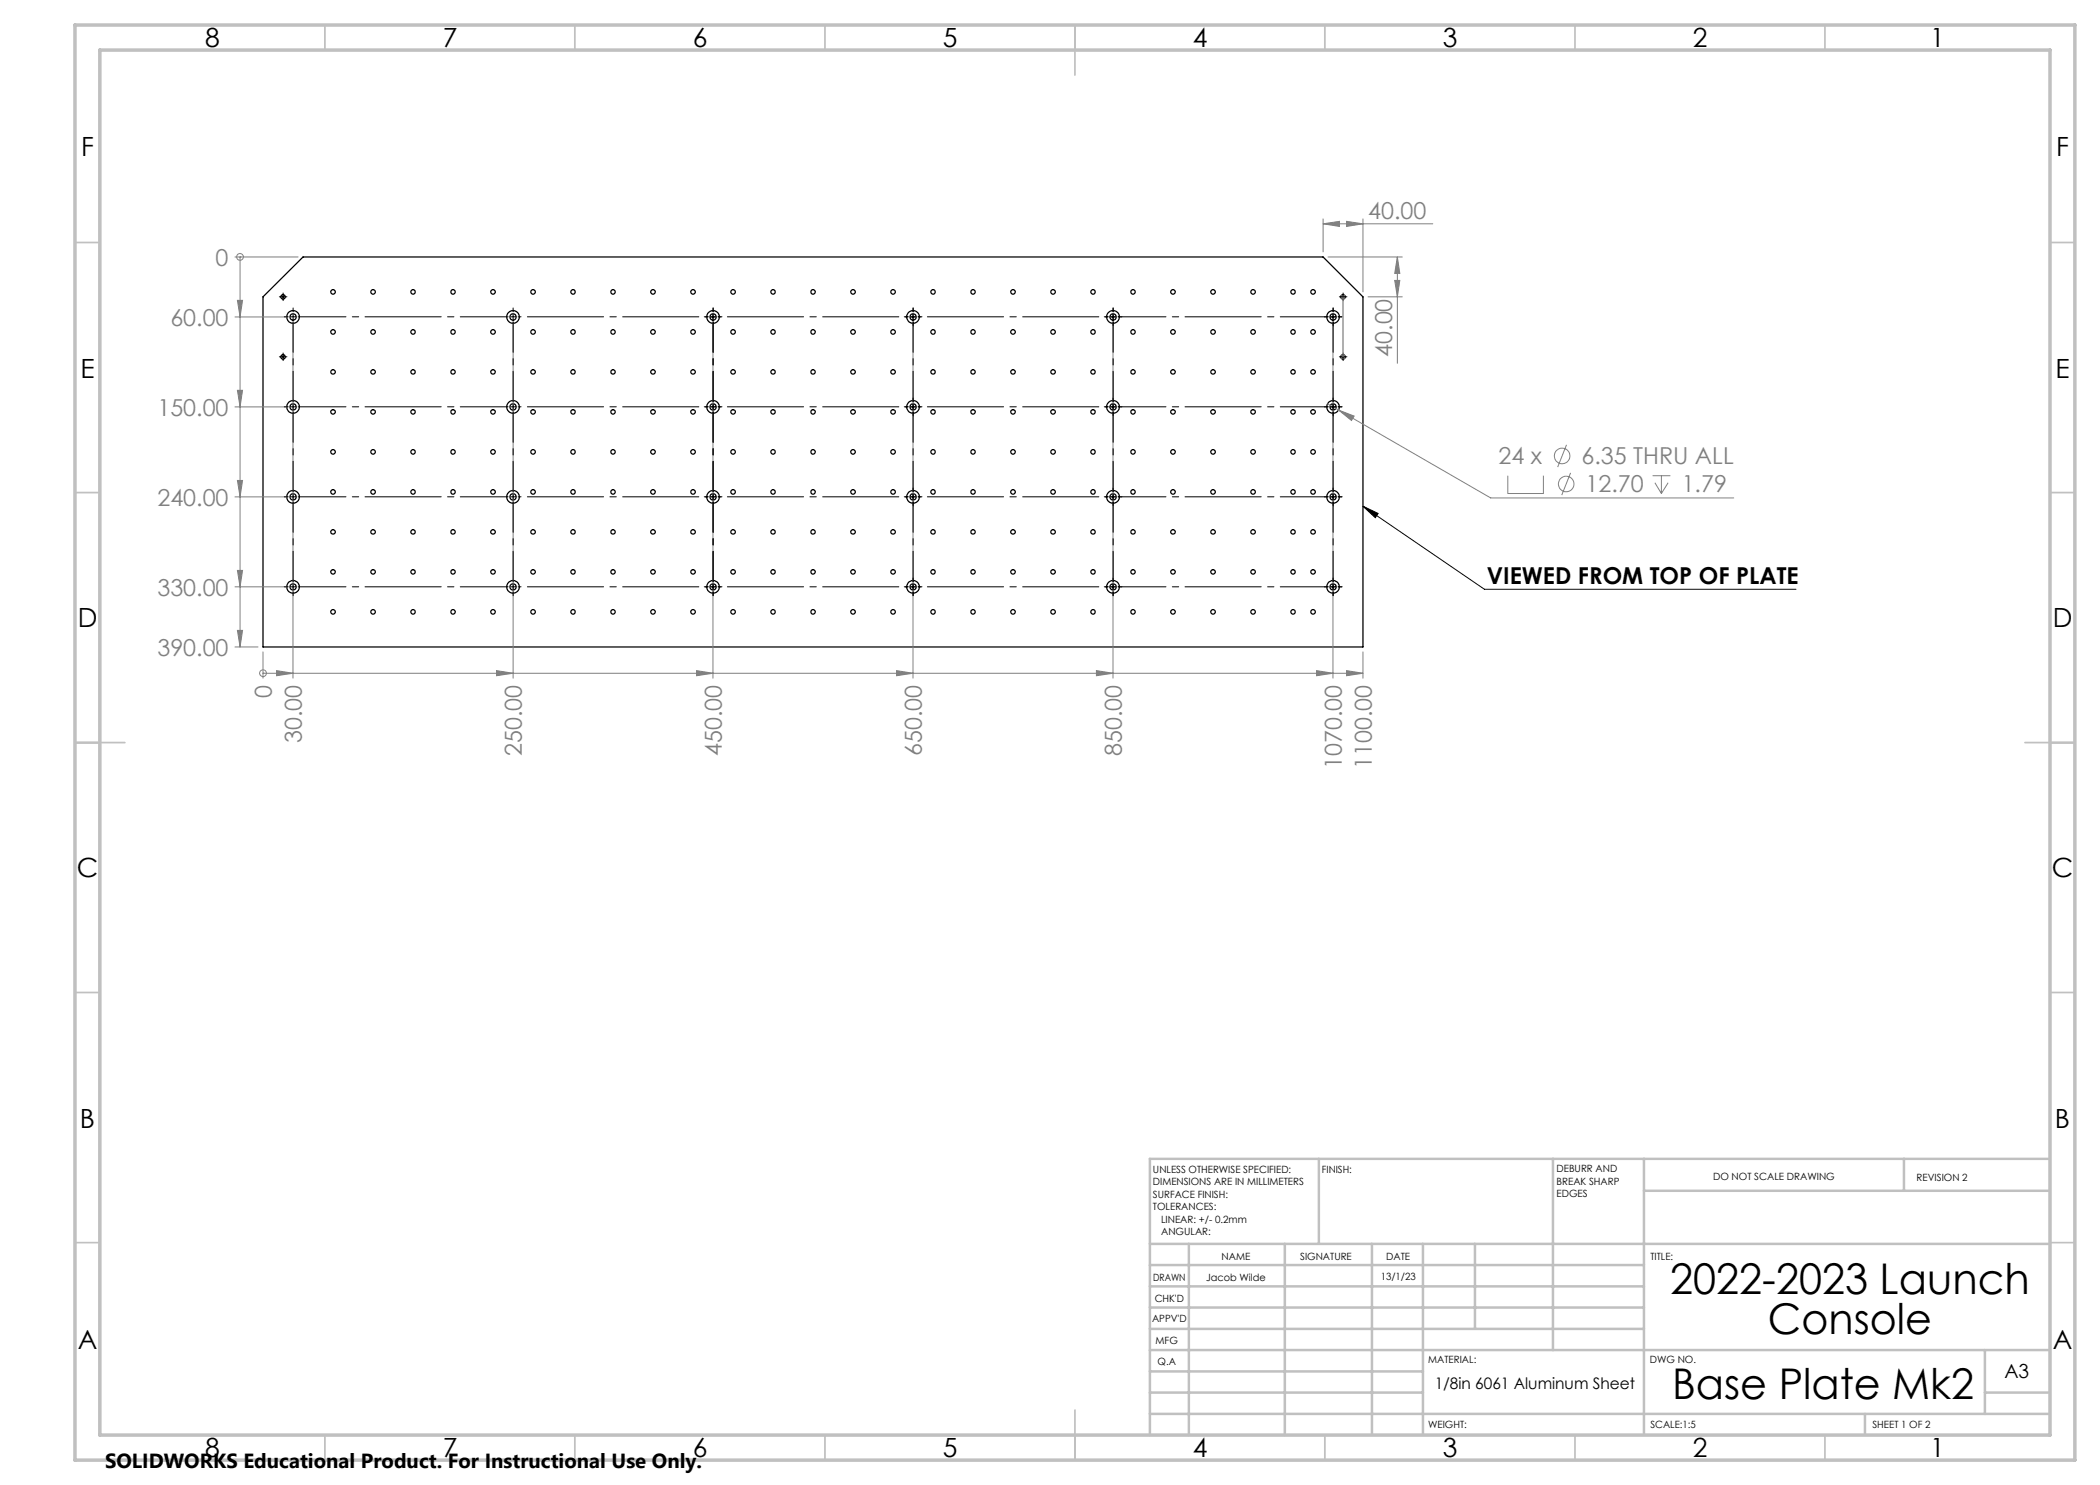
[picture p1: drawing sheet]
<svg xmlns="http://www.w3.org/2000/svg" width="420mm" height="297mm" viewBox="0 0 420 297" stroke-linecap="round" stroke-linejoin="round" font-family="sans-serif">
<g fill="none" stroke="#000" stroke-width=".25">
<path d="M52.6 59.4l8-8h204l8 8v70h-220z"/>
<circle cx="56.6" cy="59.4" r=".43"/>
<circle cx="66.6" cy="58.4" r=".46"/>
<circle cx="74.6" cy="58.4" r=".46"/>
<circle cx="82.6" cy="58.4" r=".45"/>
<circle cx="90.6" cy="58.4" r=".46"/>
<circle cx="98.6" cy="58.4" r=".46"/>
<circle cx="106.6" cy="58.4" r=".46"/>
<circle cx="114.6" cy="58.4" r=".45"/>
<circle cx="122.6" cy="58.4" r=".46"/>
<circle cx="130.6" cy="58.4" r=".46"/>
<circle cx="138.6" cy="58.4" r=".46"/>
<circle cx="146.6" cy="58.4" r=".46"/>
<circle cx="154.6" cy="58.4" r=".45"/>
<circle cx="162.6" cy="58.4" r=".46"/>
<circle cx="170.6" cy="58.4" r=".46"/>
<circle cx="178.6" cy="58.4" r=".46"/>
<circle cx="186.6" cy="58.4" r=".45"/>
<circle cx="194.6" cy="58.4" r=".46"/>
<circle cx="202.6" cy="58.4" r=".46"/>
<circle cx="210.6" cy="58.4" r=".46"/>
<circle cx="218.6" cy="58.4" r=".45"/>
<circle cx="226.6" cy="58.4" r=".46"/>
<circle cx="234.6" cy="58.4" r=".46"/>
<circle cx="242.6" cy="58.4" r=".46"/>
<circle cx="250.6" cy="58.4" r=".46"/>
<circle cx="258.6" cy="58.4" r=".45"/>
<circle cx="262.6" cy="58.4" r=".46"/>
<circle cx="268.6" cy="59.4" r=".44"/>
<circle cx="56.6" cy="71.4" r=".44"/>
<circle cx="58.6" cy="63.4" r="1.27"/>
<circle cx="58.6" cy="63.4" r=".63"/>
<circle cx="66.6" cy="74.4" r=".45"/>
<circle cx="66.6" cy="66.4" r=".46"/>
<circle cx="74.6" cy="74.4" r=".45"/>
<circle cx="74.6" cy="66.4" r=".46"/>
<circle cx="82.6" cy="74.4" r=".44"/>
<circle cx="82.6" cy="66.4" r=".45"/>
<circle cx="90.6" cy="74.4" r=".45"/>
<circle cx="90.6" cy="66.4" r=".46"/>
<circle cx="98.6" cy="74.4" r=".45"/>
<circle cx="98.6" cy="66.4" r=".46"/>
<circle cx="102.6" cy="63.4" r="1.27"/>
<circle cx="102.6" cy="63.4" r=".63"/>
<circle cx="106.6" cy="74.4" r=".45"/>
<circle cx="106.6" cy="66.4" r=".46"/>
<circle cx="114.6" cy="74.4" r=".44"/>
<circle cx="114.6" cy="66.4" r=".45"/>
<circle cx="122.6" cy="74.4" r=".45"/>
<circle cx="122.6" cy="66.4" r=".46"/>
<circle cx="130.6" cy="74.4" r=".45"/>
<circle cx="130.6" cy="66.4" r=".46"/>
<circle cx="138.6" cy="74.4" r=".45"/>
<circle cx="138.6" cy="66.4" r=".46"/>
<circle cx="142.6" cy="63.4" r="1.27"/>
<circle cx="142.6" cy="63.4" r=".63"/>
<circle cx="146.6" cy="74.4" r=".45"/>
<circle cx="146.6" cy="66.4" r=".46"/>
<circle cx="154.6" cy="74.4" r=".44"/>
<circle cx="154.6" cy="66.4" r=".45"/>
<circle cx="162.6" cy="74.4" r=".45"/>
<circle cx="162.6" cy="66.4" r=".46"/>
<circle cx="170.6" cy="74.4" r=".45"/>
<circle cx="170.6" cy="66.4" r=".46"/>
<circle cx="178.6" cy="74.4" r=".45"/>
<circle cx="178.6" cy="66.4" r=".46"/>
<circle cx="182.6" cy="63.4" r="1.27"/>
<circle cx="182.6" cy="63.4" r=".63"/>
<circle cx="186.6" cy="74.4" r=".44"/>
<circle cx="186.6" cy="66.4" r=".45"/>
<circle cx="194.6" cy="74.4" r=".45"/>
<circle cx="194.6" cy="66.4" r=".46"/>
<circle cx="202.6" cy="74.4" r=".45"/>
<circle cx="202.6" cy="66.4" r=".46"/>
<circle cx="210.6" cy="74.4" r=".45"/>
<circle cx="210.6" cy="66.4" r=".46"/>
<circle cx="218.6" cy="74.4" r=".44"/>
<circle cx="218.6" cy="66.4" r=".45"/>
<circle cx="222.6" cy="63.4" r="1.28"/>
<circle cx="222.6" cy="63.4" r=".63"/>
<circle cx="226.6" cy="74.4" r=".45"/>
<circle cx="226.6" cy="66.4" r=".46"/>
<circle cx="234.6" cy="74.4" r=".45"/>
<circle cx="234.6" cy="66.4" r=".46"/>
<circle cx="242.6" cy="74.4" r=".45"/>
<circle cx="242.6" cy="66.4" r=".46"/>
<circle cx="250.6" cy="74.4" r=".45"/>
<circle cx="250.6" cy="66.4" r=".46"/>
<circle cx="258.6" cy="74.4" r=".44"/>
<circle cx="258.6" cy="66.4" r=".45"/>
<circle cx="262.6" cy="74.4" r=".45"/>
<circle cx="262.6" cy="66.4" r=".46"/>
<circle cx="266.6" cy="63.4" r="1.27"/>
<circle cx="266.6" cy="63.4" r=".63"/>
<circle cx="268.6" cy="71.4" r=".45"/>
<circle cx="58.6" cy="81.4" r=".63"/>
<circle cx="58.6" cy="99.4" r=".63"/>
<circle cx="58.6" cy="99.4" r="1.26"/>
<circle cx="58.6" cy="81.4" r="1.26"/>
<circle cx="66.6" cy="90.4" r=".46"/>
<circle cx="66.6" cy="98.4" r=".46"/>
<circle cx="66.6" cy="82.4" r=".44"/>
<circle cx="74.6" cy="90.4" r=".46"/>
<circle cx="74.6" cy="98.4" r=".46"/>
<circle cx="74.6" cy="82.4" r=".44"/>
<circle cx="82.6" cy="90.4" r=".45"/>
<circle cx="82.6" cy="98.4" r=".45"/>
<circle cx="82.6" cy="82.4" r=".43"/>
<circle cx="90.6" cy="90.4" r=".46"/>
<circle cx="90.6" cy="98.4" r=".46"/>
<circle cx="90.6" cy="82.4" r=".44"/>
<circle cx="98.6" cy="90.4" r=".46"/>
<circle cx="98.6" cy="98.4" r=".46"/>
<circle cx="98.6" cy="82.4" r=".44"/>
<circle cx="102.6" cy="99.4" r=".63"/>
<circle cx="102.6" cy="81.4" r=".63"/>
<circle cx="102.6" cy="99.4" r="1.26"/>
<circle cx="102.6" cy="81.4" r="1.26"/>
<circle cx="106.6" cy="90.4" r=".46"/>
<circle cx="106.6" cy="98.4" r=".46"/>
<circle cx="106.6" cy="82.4" r=".44"/>
<circle cx="114.6" cy="90.4" r=".45"/>
<circle cx="114.6" cy="98.4" r=".45"/>
<circle cx="114.6" cy="82.4" r=".43"/>
<circle cx="122.6" cy="90.4" r=".46"/>
<circle cx="122.6" cy="98.4" r=".46"/>
<circle cx="122.6" cy="82.4" r=".44"/>
<circle cx="130.6" cy="90.4" r=".46"/>
<circle cx="130.6" cy="98.4" r=".46"/>
<circle cx="130.6" cy="82.4" r=".44"/>
<circle cx="138.6" cy="90.4" r=".46"/>
<circle cx="138.6" cy="98.4" r=".46"/>
<circle cx="138.6" cy="82.4" r=".44"/>
<circle cx="142.6" cy="99.4" r=".63"/>
<circle cx="142.6" cy="81.4" r=".63"/>
<circle cx="142.6" cy="99.4" r="1.26"/>
<circle cx="142.6" cy="81.4" r="1.26"/>
<circle cx="146.6" cy="90.4" r=".46"/>
<circle cx="146.6" cy="98.4" r=".46"/>
<circle cx="146.6" cy="82.4" r=".44"/>
<circle cx="154.6" cy="90.4" r=".45"/>
<circle cx="154.6" cy="98.4" r=".45"/>
<circle cx="154.6" cy="82.4" r=".43"/>
<circle cx="162.6" cy="90.4" r=".46"/>
<circle cx="162.6" cy="98.4" r=".46"/>
<circle cx="162.6" cy="82.4" r=".44"/>
<circle cx="170.6" cy="90.4" r=".46"/>
<circle cx="170.6" cy="98.4" r=".46"/>
<circle cx="170.6" cy="82.4" r=".44"/>
<circle cx="178.6" cy="90.4" r=".46"/>
<circle cx="178.6" cy="98.4" r=".46"/>
<circle cx="178.6" cy="82.4" r=".44"/>
<circle cx="182.6" cy="99.4" r=".63"/>
<circle cx="182.6" cy="81.4" r=".63"/>
<circle cx="182.6" cy="99.4" r="1.26"/>
<circle cx="182.6" cy="81.4" r="1.26"/>
<circle cx="186.6" cy="90.4" r=".45"/>
<circle cx="186.6" cy="98.4" r=".45"/>
<circle cx="186.6" cy="82.4" r=".43"/>
<circle cx="194.6" cy="90.4" r=".46"/>
<circle cx="194.6" cy="98.4" r=".46"/>
<circle cx="194.6" cy="82.4" r=".44"/>
<circle cx="202.6" cy="90.4" r=".46"/>
<circle cx="202.6" cy="98.4" r=".46"/>
<circle cx="202.6" cy="82.4" r=".44"/>
<circle cx="210.6" cy="90.4" r=".46"/>
<circle cx="210.6" cy="98.4" r=".46"/>
<circle cx="210.6" cy="82.4" r=".44"/>
<circle cx="218.6" cy="90.4" r=".45"/>
<circle cx="218.6" cy="98.4" r=".45"/>
<circle cx="218.6" cy="82.4" r=".43"/>
<circle cx="222.6" cy="99.4" r="1.28"/>
<circle cx="222.6" cy="81.4" r="1.28"/>
<circle cx="222.6" cy="99.4" r=".63"/>
<circle cx="222.6" cy="81.4" r=".63"/>
<circle cx="226.6" cy="90.4" r=".46"/>
<circle cx="226.6" cy="98.4" r=".46"/>
<circle cx="226.6" cy="82.4" r=".44"/>
<circle cx="234.6" cy="90.4" r=".46"/>
<circle cx="234.6" cy="98.4" r=".46"/>
<circle cx="234.6" cy="82.4" r=".44"/>
<circle cx="242.6" cy="90.4" r=".46"/>
<circle cx="242.6" cy="98.4" r=".46"/>
<circle cx="242.6" cy="82.4" r=".44"/>
<circle cx="250.6" cy="90.4" r=".46"/>
<circle cx="250.6" cy="98.4" r=".46"/>
<circle cx="250.6" cy="82.4" r=".44"/>
<circle cx="258.6" cy="90.4" r=".45"/>
<circle cx="258.6" cy="98.4" r=".45"/>
<circle cx="258.6" cy="82.4" r=".43"/>
<circle cx="262.6" cy="90.4" r=".46"/>
<circle cx="262.6" cy="98.4" r=".46"/>
<circle cx="262.6" cy="82.4" r=".44"/>
<circle cx="266.6" cy="99.4" r=".63"/>
<circle cx="266.6" cy="81.4" r=".63"/>
<circle cx="266.6" cy="81.4" r="1.26"/>
<circle cx="266.6" cy="99.4" r="1.26"/>
<circle cx="58.6" cy="117.4" r="1.26"/>
<circle cx="58.6" cy="117.4" r=".63"/>
<circle cx="66.6" cy="106.4" r=".46"/>
<circle cx="66.6" cy="114.4" r=".44"/>
<circle cx="74.6" cy="106.4" r=".46"/>
<circle cx="74.6" cy="114.4" r=".44"/>
<circle cx="82.6" cy="106.4" r=".45"/>
<circle cx="82.6" cy="114.4" r=".43"/>
<circle cx="90.6" cy="106.4" r=".46"/>
<circle cx="90.6" cy="114.4" r=".44"/>
<circle cx="98.6" cy="106.4" r=".46"/>
<circle cx="98.6" cy="114.4" r=".44"/>
<circle cx="102.6" cy="117.4" r="1.26"/>
<circle cx="102.6" cy="117.4" r=".63"/>
<circle cx="106.6" cy="106.4" r=".46"/>
<circle cx="106.6" cy="114.4" r=".44"/>
<circle cx="114.6" cy="106.4" r=".45"/>
<circle cx="114.6" cy="114.4" r=".43"/>
<circle cx="122.6" cy="106.4" r=".46"/>
<circle cx="122.6" cy="114.4" r=".44"/>
<circle cx="130.6" cy="106.4" r=".46"/>
<circle cx="130.6" cy="114.4" r=".44"/>
<circle cx="138.6" cy="106.4" r=".46"/>
<circle cx="138.6" cy="114.4" r=".44"/>
<circle cx="142.6" cy="117.4" r="1.26"/>
<circle cx="142.6" cy="117.4" r=".63"/>
<circle cx="146.6" cy="106.4" r=".46"/>
<circle cx="146.6" cy="114.4" r=".44"/>
<circle cx="154.6" cy="106.4" r=".45"/>
<circle cx="154.6" cy="114.4" r=".43"/>
<circle cx="162.6" cy="106.4" r=".46"/>
<circle cx="162.6" cy="114.4" r=".44"/>
<circle cx="170.6" cy="106.4" r=".46"/>
<circle cx="170.6" cy="114.4" r=".44"/>
<circle cx="178.6" cy="106.4" r=".46"/>
<circle cx="178.6" cy="114.4" r=".44"/>
<circle cx="182.6" cy="117.4" r="1.26"/>
<circle cx="182.6" cy="117.4" r=".63"/>
<circle cx="186.6" cy="106.4" r=".45"/>
<circle cx="186.6" cy="114.4" r=".43"/>
<circle cx="194.6" cy="106.4" r=".46"/>
<circle cx="194.6" cy="114.4" r=".44"/>
<circle cx="202.6" cy="106.4" r=".46"/>
<circle cx="202.6" cy="114.4" r=".44"/>
<circle cx="210.6" cy="106.4" r=".46"/>
<circle cx="210.6" cy="114.4" r=".44"/>
<circle cx="218.6" cy="106.4" r=".45"/>
<circle cx="218.6" cy="114.4" r=".43"/>
<circle cx="222.6" cy="117.4" r="1.27"/>
<circle cx="222.6" cy="117.4" r=".63"/>
<circle cx="226.6" cy="106.4" r=".46"/>
<circle cx="226.6" cy="114.4" r=".44"/>
<circle cx="234.6" cy="106.4" r=".46"/>
<circle cx="234.6" cy="114.4" r=".44"/>
<circle cx="242.6" cy="106.4" r=".46"/>
<circle cx="242.6" cy="114.4" r=".44"/>
<circle cx="250.6" cy="106.4" r=".46"/>
<circle cx="250.6" cy="114.4" r=".44"/>
<circle cx="258.6" cy="106.4" r=".45"/>
<circle cx="258.6" cy="114.4" r=".43"/>
<circle cx="262.6" cy="106.4" r=".46"/>
<circle cx="262.6" cy="114.4" r=".44"/>
<circle cx="266.6" cy="117.4" r="1.26"/>
<circle cx="266.6" cy="117.4" r=".63"/>
<circle cx="66.6" cy="122.4" r=".46"/>
<circle cx="74.6" cy="122.4" r=".46"/>
<circle cx="82.6" cy="122.4" r=".45"/>
<circle cx="90.6" cy="122.4" r=".46"/>
<circle cx="98.6" cy="122.4" r=".46"/>
<circle cx="106.6" cy="122.4" r=".46"/>
<circle cx="114.6" cy="122.4" r=".45"/>
<circle cx="122.6" cy="122.4" r=".46"/>
<circle cx="130.6" cy="122.4" r=".46"/>
<circle cx="138.6" cy="122.4" r=".46"/>
<circle cx="146.6" cy="122.4" r=".46"/>
<circle cx="154.6" cy="122.4" r=".45"/>
<circle cx="162.6" cy="122.4" r=".46"/>
<circle cx="170.6" cy="122.4" r=".46"/>
<circle cx="178.6" cy="122.4" r=".46"/>
<circle cx="186.6" cy="122.4" r=".45"/>
<circle cx="194.6" cy="122.4" r=".46"/>
<circle cx="202.6" cy="122.4" r=".46"/>
<circle cx="210.6" cy="122.4" r=".46"/>
<circle cx="218.6" cy="122.4" r=".45"/>
<circle cx="226.6" cy="122.4" r=".46"/>
<circle cx="234.6" cy="122.4" r=".46"/>
<circle cx="242.6" cy="122.4" r=".46"/>
<circle cx="250.6" cy="122.4" r=".46"/>
<circle cx="258.6" cy="122.4" r=".45"/>
<circle cx="262.6" cy="122.4" r=".46"/>
</g>
<g fill="none" stroke="#808080" stroke-width=".2">
<path d="M47 51.4h12.6M48 51.4v78M48 51.4h.1M264.6 44.8l3.3-.5v1zM264.6 43.8v6.6M264.6 44.8h22M265.6 51.4h14.9M268.1 59.4h1M268.3 59l.7 .7M268.6 58.9v1M269 59l-.7 .7M269.3 44.3l3.3 .5-3.3 .5z"/>
<path d="M272.6 43.8v14.6M273.6 59.4h6.9M278.9 56.1h1.1l-.5 3.3zM279.5 51.4v21.3M279.5 51.4l.5 3.3h-1.1zM47 63.4h10.6M47.5 60.1h1l-.5 3.3zM47.5 78.1h1l-.5 3.3zM58.6 64.4v71.2M102.6 64.4v71.2M142.6 64.4v71.2M182.6 64.4v71.2"/>
<path d="M222.6 64.4v71.2M266.6 64.4v71.2M268.1 71.4h1M268.3 71l.7 .8M268.6 70.9v1M269 71l-.7 .8M47 81.4h10.6M47 99.4h10.6M47.5 96.1h1l-.5 3.3zM265.5 80.7l2.2 1.3M267.7 82l3.1 1.2-.5 .9zM267.7 82l30.4 17.6h48.6"/>
<path d="M301.6 95.1v3.6h7.1v-3.6M313.3 89l-1.8 4.4M314.1 94.6l-1.8 4.4M330.5 95.1h3.6M331 96.6l1.3 2.1M332.3 95.1v3.6M333.6 96.6l-1.3 2.1M47 117.4h10.6M47.5 114.1h1l-.5 3.3zM47 129.4h4.6M47.5 126.1h1l-.5 3.3zM52.6 134.7h.1"/>
<path d="M52.6 130.4v5.2M52.6 134.7h220M55.3 134.1l3.3 .6-3.3 .4zM99.3 134.1l3.3 .6-3.3 .4zM139.3 134.1l3.3 .6-3.3 .4zM179.3 134.1l3.3 .6-3.3 .4zM219.3 134.1l3.3 .6-3.3 .4zM263.3 134.1l3.3 .6-3.3 .4zM269.3 134.1l3.3 .6-3.3 .4zM272.6 130.4v5.2"/>
<circle cx="48" cy="51.4" r=".68"/>
<circle cx="312.4" cy="91.2" r="1.55"/>
<circle cx="313.2" cy="96.8" r="1.55"/>
<circle cx="52.6" cy="134.6" r=".67"/>
</g>
<g fill="none" stroke="#000" stroke-width=".2">
<path d="M56.1 59.4h1M56.6 58.9v1M268.1 59.4h1M268.6 58.9v1M56.1 71.4h1M56.6 70.9v1M142.1 63.4h1M142.6 62.9v1M182.1 63.4h1M182.6 62.9v1M222.1 63.4h1M222.6 62.9v1"/>
<path d="M266.1 63.4h1M266.6 62.9v1M268.1 71.4h1M268.6 70.9v1M182.1 99.4h1M182.1 81.4h1M182.6 80.9v1M182.6 98.9v1M222.1 99.4h1M222.1 81.4h1M222.6 80.9v1M222.6 98.9v1"/>
<path d="M266.1 99.4h1M266.1 81.4h1M266.6 80.9v1M266.6 98.9v1M142.1 117.4h1M142.6 116.9v1M182.1 117.4h1M182.6 116.9v1M222.1 117.4h1M222.6 116.9v1M266.1 117.4h1M266.6 116.9v1"/>
<path d="M272.6 101.2l3 1.5-.5 .8zM272.6 101.2l24.3 16.7h62.3"/>
</g>
<g fill="none" stroke="#c0c0c0" stroke-width=".35">
<path d="M65 5v5M115 5v5M165 5v5M215 5v10M265 5v5M315 5v5M365 5v5M15 48.5h5M410 48.5h5M15 98.5h5M410 98.5h5M15 148.5h10"/>
<path d="M405 148.5h10M15 198.5h5M410 198.5h5M15 248.5h5M410 248.5h5M65 287v5M115 287v5M165 287v5M215 282v10M265 287v5M315 287v5M365 287v5"/>
</g>
<g fill="none" stroke="#c0c0c0" stroke-width=".5">
<path d="M263.8 231.8v17M310.6 231.8v38.2M328.8 231.8v55.2M328.8 238.2h81.2M380.8 231.8v6.4M410 231.8h-180v55.2M230 248.8h180M230 257.3h98.8M230 253h98.8M237.8 248.8v38.2M257 248.8v38.2M274.4 248.8v38.2"/>
<path d="M284.6 248.8v38.2M295 248.8v17M230 265.8h98.8M230 261.5h98.8M230 278.5h54.6M230 274.3h54.6M230 270h180M397 278.5h13M397 270v12.8M230 282.8h180M373 282.8v4.2"/>
</g>
<path d="M15 5h400v287h-400zM20 10h390v277h-390z" fill="none" stroke="#c0c0c0" stroke-width=".7"/>
<g fill="none" stroke="#000" stroke-width=".2" stroke-dasharray="15.2 1.3 1.3 1.3">
<path d="M56.1 59.4h-.2M56.6 58.9v-.3M56.6 59.9v.2M57.1 59.4h.3M268.1 59.4h-.2M268.6 58.9v-.3M268.6 59.9v.2M269.1 59.4h.3M56.1 71.4h-.2M56.6 70.9v-.3M56.6 71.9v.2M57.1 71.4h.3"/>
<path d="M57.6 63.4h-.7M58.6 63.4v-.5M58.6 63.4h-.5M58.6 63.4v.5M58.6 63.4h.5M58.6 62.4v-.8M102.6 63.4v-.5M102.6 63.4h-.5M102.6 63.4v.5M102.6 63.4h.5M102.6 62.4v-.8M141.6 63.4h-.7"/>
<path d="M142.6 63.4v-.5M142.6 63.4h-.5M142.6 63.4v.5M142.6 63.4h.5M142.6 62.4v-.8M143.6 63.4h.8M181.6 63.4h-.7M182.6 62.4v-.8M182.6 64.4v.7M182.6 63.4v-.5M182.6 63.4h-.5M182.6 63.4v.5"/>
<path d="M182.6 63.4h.5M183.6 63.4h.8M221.6 63.4h-.7M222.6 62.4v-.8M222.6 64.4v.7M222.6 63.4v-.5M222.6 63.4h-.5M222.6 63.4v.5M222.6 63.4h.5M223.6 63.4h.8M265.6 63.4h-.7M266.6 62.4v-.8"/>
<path d="M266.6 64.4v.7M266.6 63.4v-.5M266.6 63.4h-.5M266.6 63.4v.5M266.6 63.4h.5M267.6 63.4h.8M268.1 71.4h-.2M268.6 70.9v-.3M268.6 71.9v.2M269.1 71.4h.3M57.6 99.4h-.7M57.6 81.4h-.7"/>
<path d="M58.6 99.4v-.5M58.6 99.4h-.5M58.6 99.4v.5M58.6 99.4h.5M58.6 81.4v-.5M58.6 81.4h-.5M58.6 81.4v.5M58.6 81.4h.5M102.6 99.4v-.5M102.6 99.4h-.5M102.6 99.4v.5M102.6 99.4h.5"/>
<path d="M102.6 81.4v-.5M102.6 81.4h-.5M102.6 81.4v.5M102.6 81.4h.5M141.6 99.4h-.7M141.6 81.4h-.7M142.6 99.4v-.5M142.6 99.4h-.5M142.6 99.4v.5M142.6 99.4h.5M142.6 81.4v-.5M142.6 81.4h-.5"/>
<path d="M142.6 81.4v.5M142.6 81.4h.5M143.6 99.4h.8M143.6 81.4h.8M181.6 99.4h-.7M181.6 81.4h-.7M182.6 98.4v-.8M182.6 80.4v-.8M182.6 82.4v.7M182.6 81.4v-.5M182.6 81.4h-.5M182.6 81.4v.5"/>
<path d="M182.6 81.4h.5M182.6 99.4v-.5M182.6 99.4h-.5M182.6 99.4v.5M182.6 99.4h.5M183.6 99.4h.8M183.6 81.4h.8M221.6 99.4h-.7M221.6 81.4h-.7M222.6 98.4v-.8M222.6 80.4v-.8M222.6 82.4v.7"/>
<path d="M222.6 99.4v-.5M222.6 99.4h-.5M222.6 99.4v.5M222.6 99.4h.5M222.6 81.4v-.5M222.6 81.4h-.5M222.6 81.4v.5M222.6 81.4h.5M223.6 99.4h.8M223.6 81.4h.8M265.6 99.4h-.7M265.6 81.4h-.7"/>
<path d="M266.6 98.4v-.8M266.6 80.4v-.8M266.6 82.4v.7M266.6 81.4v-.5M266.6 81.4h-.5M266.6 81.4v.5M266.6 81.4h.5M266.6 99.4v-.5M266.6 99.4h-.5M266.6 99.4v.5M266.6 99.4h.5M267.6 99.4h.8"/>
<path d="M267.6 81.4h.8M57.6 117.4h-.7M58.6 117.4v-.5M58.6 117.4h-.5M58.6 117.4v.5M58.6 117.4h.5M58.6 118.4v.7M102.6 117.4v-.5M102.6 117.4h-.5M102.6 117.4v.5M102.6 117.4h.5M102.6 118.4v.7"/>
<path d="M141.6 117.4h-.7M142.6 118.4v.7M142.6 117.4v-.5M142.6 117.4h-.5M142.6 117.4v.5M142.6 117.4h.5M143.6 117.4h.8M181.6 117.4h-.7M182.6 116.4v-.8M182.6 118.4v.7M182.6 100.4v.7M182.6 117.4v-.5"/>
<path d="M182.6 117.4h-.5M182.6 117.4v.5M182.6 117.4h.5M183.6 117.4h.8M221.6 117.4h-.7M222.6 116.4v-.8M222.6 118.4v.7M222.6 100.4v.7M222.6 117.4v-.5M222.6 117.4h-.5M222.6 117.4v.5M222.6 117.4h.5"/>
<path d="M223.6 117.4h.8M265.6 117.4h-.7M266.6 116.4v-.8M266.6 118.4v.7M266.6 100.4v.7M266.6 117.4v-.5M266.6 117.4h-.5M266.6 117.4v.5M266.6 117.4h.5M267.6 117.4h.8"/>
</g>
<path d="M103.6 63.4h38M143.6 63.4h38M183.6 63.4h38M103.6 99.4h38M103.6 81.4h38M143.6 99.4h38M143.6 81.4h38M183.6 99.4h38M183.6 81.4h38M103.6 117.4h38M143.6 117.4h38M183.6 117.4h38" fill="none" stroke="#000" stroke-width=".2" stroke-dasharray="15.2 1.3 1.3 1.3" stroke-dashoffset="-1.9"/>
<path d="M59.6 63.4h42M223.6 63.4h42M59.6 99.4h42M59.6 81.4h42M223.6 81.4h42M223.6 99.4h42M59.6 117.4h42M223.6 117.4h42" fill="none" stroke="#000" stroke-width=".2" stroke-dasharray="15.2 1.3 1.3 1.3" stroke-dashoffset="5.7"/>
<g fill="none" stroke="#000" stroke-width=".2" stroke-dasharray="15.2 1.3 1.3 1.3" stroke-dashoffset="9.1">
<path d="M58.6 98.4v-16M58.6 80.4v-16M102.6 98.4v-16M102.6 80.4v-16M142.6 98.4v-16M142.6 80.4v-16M182.6 80.4v-16M182.6 98.4v-16M222.6 98.4v-16M222.6 80.4v-16M266.6 80.4v-16M266.6 98.4v-16"/>
<path d="M58.6 116.4v-16M102.6 116.4v-16M142.6 116.4v-16M182.6 116.4v-16M222.6 116.4v-16M266.6 116.4v-16"/>
</g>
<path d="M268.6 59.4v12" fill="none" stroke="#808080" stroke-width=".25"/>
<g fill="#808080">
<path d="M267.7 82l3.1 1.2-.5 .9z"/>
<path d="M47.5 60.1h1l-.5 3.3zM47.5 78.1h1l-.5 3.3zM47.5 96.1h1l-.5 3.3zM47.5 114.1h1l-.5 3.3zM47.5 126.1h1l-.5 3.3z"/>
<path d="M55.3 134.1l3.3 .6-3.3 .4zM99.3 134.1l3.3 .6-3.3 .4zM139.3 134.1l3.3 .6-3.3 .4zM179.3 134.1l3.3 .6-3.3 .4zM219.3 134.1l3.3 .6-3.3 .4zM263.3 134.1l3.3 .6-3.3 .4zM269.3 134.1l3.3 .6-3.3 .4z"/>
<path d="M269.3 44.3l3.3 .5-3.3 .5zM264.6 44.8l3.3-.5v1z"/>
<path d="M278.9 56.1h1.1l-.5 3.3zM279.5 51.4l.5 3.3h-1.1z"/>
</g>
<path d="M272.6 101.2l3 1.5-.5 .8z" fill="#000"/>
<g font-size="8.5">
<text x="334.1" y="258.8">2022-2023 Launch</text>
<text x="353.6" y="266.9">Console</text>
<text x="334.4" y="279.7">Base Plate Mk2</text>
</g>
<g font-size="5.3">
<text x="41" y="9.5">8</text>
<text x="88.5" y="9.5">7</text>
<text x="138.5" y="9.5">6</text>
<text x="188.5" y="9.5">5</text>
<text x="238.5" y="9.5">4</text>
<text x="288.5" y="9.5">3</text>
<text x="338.5" y="9.5">2</text>
<text x="386" y="9.5">1</text>
<text x="16.2" y="31.2">F</text>
<text x="411.2" y="31.2">F</text>
<text x="16.1" y="75.5">E</text>
<text x="411.1" y="75.5">E</text>
<text x="15.5" y="125.5">D</text>
<text x="410.5" y="125.5">D</text>
<text x="15.4" y="175.5">C</text>
<text x="410.4" y="175.5">C</text>
<text x="16" y="225.5">B</text>
<text x="411" y="225.5">B</text>
<text x="15.5" y="269.7">A</text>
<text x="410.5" y="269.7">A</text>
<text x="41" y="291.5">8</text>
<text x="88.5" y="291.5">7</text>
<text x="138.5" y="291.5">6</text>
<text x="188.5" y="291.5">5</text>
<text x="238.5" y="291.5">4</text>
<text x="288.5" y="291.5">3</text>
<text x="338.5" y="291.5">2</text>
<text x="386" y="291.5">1</text>
</g>
<g font-size="4.7" fill="#808080">
<text x="273.7" y="43.7">40.00</text>
<text x="43.1" y="53.1">0</text>
<text x="34.1" y="65.1">60.00</text>
<text x="278.5" y="71.4" transform="rotate(-90 278.5 71.4)">40.00</text>
<text x="31.5" y="83.1">150.00</text>
<text x="299.7" y="92.9">24 x</text>
<text x="316.3" y="92.9">6.35 THRU ALL</text>
<text x="31.5" y="101.1">240.00</text>
<text x="317.1" y="98.5">12.70</text>
<text x="336.3" y="98.5">1.79</text>
<text x="31.5" y="119.1">330.00</text>
<text x="31.5" y="131.1">390.00</text>
<text x="54.4" y="139.5" transform="rotate(-90 54.4 139.5)">0</text>
<text x="60.4" y="148.6" transform="rotate(-90 60.4 148.6)">30.00</text>
<text x="104.4" y="151.2" transform="rotate(-90 104.4 151.2)">250.00</text>
<text x="144.4" y="151.2" transform="rotate(-90 144.4 151.2)">450.00</text>
<text x="184.4" y="151.2" transform="rotate(-90 184.4 151.2)">650.00</text>
<text x="224.4" y="151.2" transform="rotate(-90 224.4 151.2)">850.00</text>
<text x="268.4" y="153.7" transform="rotate(-90 268.4 153.7)">1070.00</text>
<text x="274.4" y="153.7" transform="rotate(-90 274.4 153.7)">1100.00</text>
</g>
<text font-size="4.7" x="297.4" y="116.8">VIEWED FROM TOP OF PLATE</text>
<text font-size="4.1" x="21" y="293.7">SOLIDWORKS Educational Product. For Instructional Use Only.</text>
<text font-size="3.9" x="400.9" y="275.5">A3</text>
<text font-size="3.2" x="286.9" y="277.9">1/8in 6061 Aluminum Sheet</text>
<g font-size="2">
<text x="230.6" y="234.6">UNLESS OTHERWISE SPECIFIED:</text>
<text x="230.6" y="237.1">DIMENSIONS ARE IN MILLIMETERS</text>
<text x="230.6" y="239.6">SURFACE FINISH:</text>
<text x="264.4" y="234.6">FINISH:</text>
<text x="311.3" y="234.5">DEBURR AND</text>
<text x="311.3" y="237">BREAK SHARP</text>
<text x="311.3" y="239.5">EDGES</text>
<text x="342.6" y="236">DO NOT SCALE DRAWING</text>
<text x="383.3" y="236.2">REVISION 2</text>
<text x="230.6" y="242.1">TOLERANCES:</text>
<text x="232.2" y="244.6">LINEAR: +/- 0.2mm</text>
<text x="232.2" y="247.1">ANGULAR:</text>
<text x="244.3" y="252">NAME</text>
<text x="260" y="251.9">SIGNATURE</text>
<text x="277.2" y="251.9">DATE</text>
<text x="330.1" y="251.9">TITLE:</text>
<text x="230.6" y="256.1">DRAWN</text>
<text x="241.2" y="256.1">Jacob Wilde</text>
<text x="276.1" y="255.9">13/1/23</text>
<text x="230.9" y="260.3">CHK'D</text>
<text x="230.4" y="264.4">APPV'D</text>
<text x="231.1" y="268.8">MFG</text>
<text x="231.5" y="273">Q.A</text>
<text x="285.6" y="272.5">MATERIAL:</text>
<text x="330" y="272.5">DWG NO.</text>
<text x="285.6" y="285.5">WEIGHT:</text>
<text x="330.1" y="285.6">SCALE:1:5</text>
<text x="374.5" y="285.6">SHEET 1 OF 2</text>
</g>
</svg>
